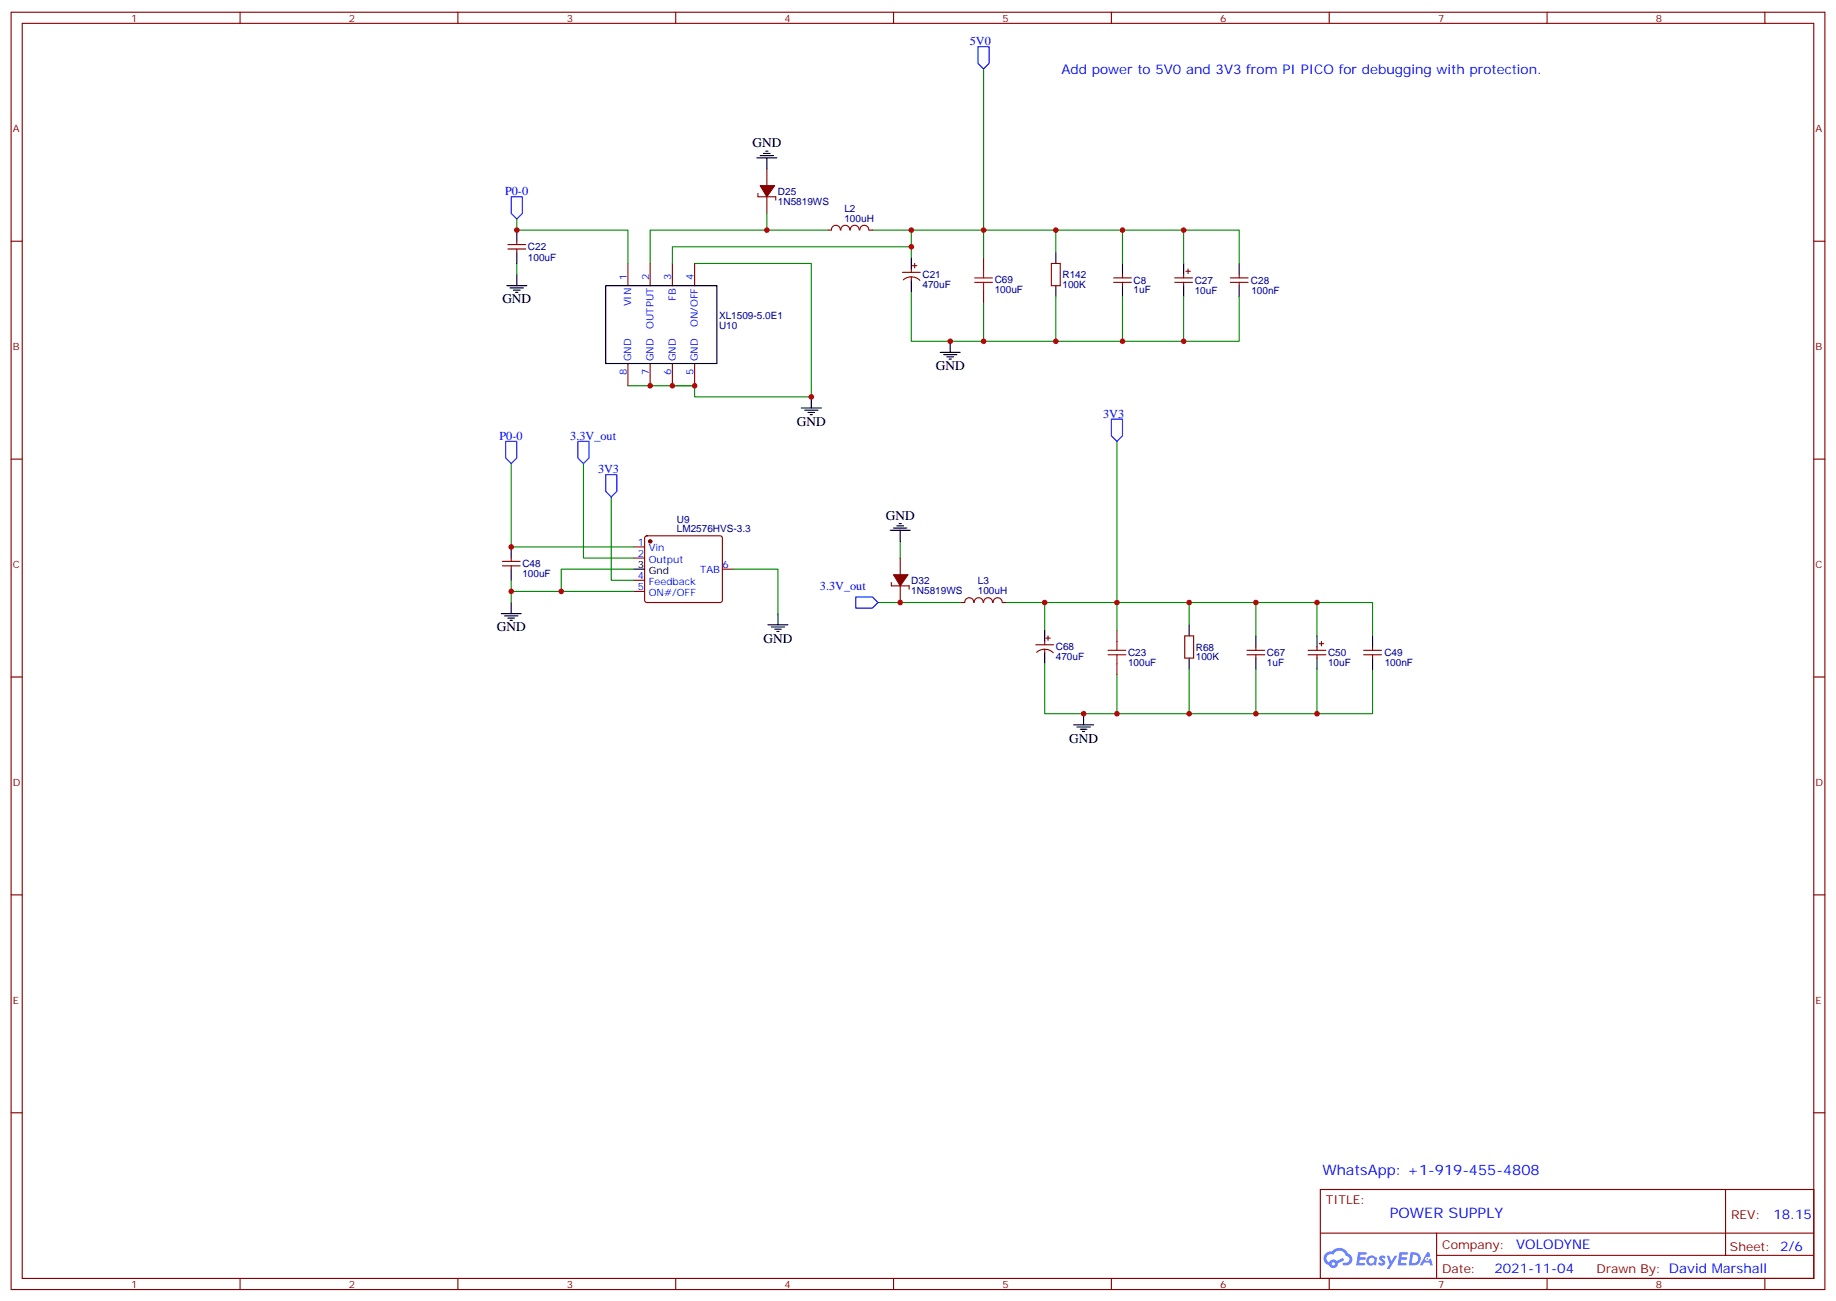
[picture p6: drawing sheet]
<svg xmlns="http://www.w3.org/2000/svg" width="583mm" height="413mm" viewBox="0 0 583 413" stroke-linecap="round" stroke-linejoin="round" font-family="sans-serif">
<g fill="none" stroke="#870000" stroke-width=".35">
<path d="M3.5 3.9h575.8v405.3h-575.8zM7.1 7.4h568.6v398.3h-568.6zM76.2 3.9v3.5M145.3 3.9v3.5M214.5 3.9v3.5M283.6 3.9v3.5M352.8 3.9v3.5M421.9 3.9v3.5M491.1 3.9v3.5M560.2 3.9v3.5M3.5 76.6h3.6M575.7 76.6h3.6"/>
<path d="M3.5 145.7h3.6M575.7 145.7h3.6M3.5 214.8h3.6M575.7 214.8h3.6M3.5 284h3.6M575.7 284h3.6M3.5 353.1h3.6M575.7 353.1h3.6M419.1 377.5h156.6v28.2h-156.6zM547.7 377.5v20.9M419.1 391.3h156.5M456 398.4h119.6"/>
<path d="M456 391.3v14.1M76.2 405.7v3.5M145.3 405.7v3.5M214.5 405.7v3.5M283.6 405.7v3.5M352.8 405.7v3.5M421.9 405.7v3.5M491.1 405.7v3.5M560.2 405.7v3.5"/>
</g>
<g fill="#5487ff">
<path d="M438.1 398.6a1.22 1.22 0 0 1 1.7 .3l-.4 .6a.47 .47 0 0 0-.3-.4 .47 .47 0 0 0-.5 .2l.1 .2a1.14 1.14 0 0 1 .8 1.8 1.14 1.14 0 0 1-1.9 0l-.2-.2 .5-.6 .7 .4a.29 .29 0 0 0 .3-.2 .29 .29 0 0 0-.2-.3 1.04 1.04 0 0 1-.6-1.8z"/>
<path d="M431.1 397.4h2.3l.4 .2-.2 .5h-1.8l-.1 .9h1.5l.3 .4-.3 .3h-1.6l-.2 1.1 1.7 .1 .2 .3-.2 .3-2.6 .1z"/>
<path d="M444.2 397.4l2.7 .2-.1 .5h-1.8l-.2 .9h1.6l.3 .4-.4 .3h-1.6l-.1 1.1 1.7 .1 .2 .3-.2 .3-2.7 .1z"/>
<path d="M453 397.4h.7l.3 1.3-.6 .3a.69 .69 0 0 0-1 .3 .69 .69 0 0 0 .4 .9 .69 .69 0 0 0 .9-.6l.5-.3 .6 2.2h-.8l-.3-.8h-1.7l-.5 .8h-.8z"/>
<path d="M440.2 398.5h.8l.6 1.8 1.1-1.8h.9l-2.6 4.2h-.8l.9-1.6z"/>
<path d="M447.8 397.4l-.6 4.2h1.3a2.11 2.11 0 0 0 2.5-2.2 2.11 2.11 0 0 0-2.5-2zM448.5 398.1a1.43 1.43 0 0 1 1.6 1.6 1.43 1.43 0 0 1-2 1.1z"/>
<path d="M434.1 399a1.54 1.54 0 0 0-.1 2.2 1.54 1.54 0 0 0 2.1 .1l.7 .3 .3-2.3-.6-.3a1.49 1.49 0 0 0-2.4 0zM434.3 400a.95 .95 0 0 1 1.9 0 .95 .95 0 0 1-1.9 0z"/>
<path d="M420.8 397.8a2.18 2.18 0 0 0 1.1 3.7 1.44 1.44 0 0 0 1.6 .9 1.44 1.44 0 0 0 1.2-1.5l2-1-.5-.7-1.9 1a1.47 1.47 0 0 0-2.4 .4 1.39 1.39 0 0 1-.7-1.9 1.39 1.39 0 0 1 2-.5 2.12 2.12 0 0 1 2.2-1.3 2.12 2.12 0 0 1 1.9 1.7 1.14 1.14 0 0 1 1 1.4 1.14 1.14 0 0 1-1.6 .7 .43 .43 0 0 0-.5 .4 .43 .43 0 0 0 .4 .5 1.98 1.98 0 0 0 2.5-1.3 1.98 1.98 0 0 0-1.2-2.5 3.1 3.1 0 0 0-5.3-.7l-.9 .1zM422.7 401.1a.55 .55 0 0 1 1.1 0 .55 .55 0 0 1-1.1 0z"/>
<circle cx="453" cy="399.5" r=".26"/>
</g>
<path d="M310.4 14.8h3.6v5.3l-1.8 1.8-1.8-1.8zM162.3 62.4h3.5v5.3l-1.8 1.8-1.7-1.8zM352.8 133h3.5v5.3l-1.8 1.8-1.7-1.8zM160.5 140.1h3.5v5.2l-1.7 1.8-1.8-1.8zM183.4 140.1h3.6v5.2l-1.8 1.8-1.8-1.8zM192.3 150.6h3.5v5.3l-1.8 1.8-1.7-1.8zM271.6 189.4h5.3l1.8 1.8-1.8 1.8h-5.3z" fill="none" stroke="#00f" stroke-width=".35"/>
<g fill="none" stroke="#000" stroke-width=".35">
<path d="M240.2 50.1h6.4M241.3 49.4h4.2M242.4 48.7h2.1M243.1 48h.7M243.4 50.1v3.5M164 73v3.6M160.9 90.7h6.3M161.9 91.4h4.3M163 92.1h2.1M163.7 92.8h.7M164 80.1v3.5M164 87.1v3.6"/>
<path d="M192.3 90.7h35.2v24.7h-35.2zM289.3 81.8v3.6M289.3 88.9v3.5M335.1 80.1v3.5M335.1 90.7v3.5M356.3 83.6v3.5M356.3 90.7v3.5M375.7 83.6v3.5M375.7 90.7v3.5M393.3 83.6v3.5M393.3 90.7v3.5M298.4 111.8h6.4"/>
<path d="M299.5 112.5h4.2M300.6 113.2h2.1M301.3 113.9h.7M301.6 108.3v3.5M254.4 129.5h6.3M255.4 130.2h4.2M256.5 130.9h2.1M257.2 131.6h.7M257.5 125.9v3.6M162.3 173.6v3.5M282.6 168.3h6.3M283.6 167.6h4.3"/>
<path d="M284.7 166.9h2.1M285.4 166.2h.7M285.8 168.3v3.5M159.1 194.7h6.4M160.2 195.4h4.2M161.2 196.1h2.1M161.9 196.9h.7M162.3 180.6v3.6M162.3 191.2v3.5M201.1 180.6h3.5M243.8 198.3h6.3M244.8 199h4.3"/>
<path d="M245.9 199.7h2.1M246.9 194.7v3.6M377.5 198.3v3.5M246.6 200.4h.7M331.6 200v3.6M331.6 207.1v3.5M377.5 208.8v3.6M398.6 201.8v3.5M398.6 208.8v3.6M418 201.8v3.5M418 208.8v3.6M435.7 201.8v3.5"/>
<path d="M435.7 208.8v3.6M340.8 230h6.3M341.8 230.7h4.3M342.9 231.4h2.1M343.6 232.1h.7M344 226.5v3.5"/>
</g>
<g fill="none" stroke="#008700" stroke-width=".35">
<path d="M312.2 21.9v51.1h-35.3M164 69.5v3.5h35.3v10.6M243.4 67.7v5.3M262.8 73h-56.4v10.6M289.3 78.3h-75.9v5.3M289.3 73v8.8M335.1 73h21.2v10.6M356.3 73h19.4v10.6M375.7 73h17.6v10.6M164 83.6v3.5M220.5 83.6h37v42.3h-37v-3.5h-21.2M289.3 92.4v15.9h22.9"/>
<path d="M335.1 80.1v-7.1h-22.9v8.8M335.1 94.2v14.1h-22.9v-12.3M356.3 94.2v14.1h-21.2M375.7 94.2v14.1h-19.4M393.3 94.2v14.1h-17.6M213.4 122.4h7.1M162.3 147.1v26.5h38.8M185.2 147.1v30h15.9M194 157.7v26.5h7.1M354.5 140.1v51.1h-35.2M285.8 171.8v5.3M162.3 184.2v7"/>
<path d="M162.3 187.7h38.8M201.1 180.6h-22.9v7.1M232.8 180.6h14.1v14.1M278.7 191.2h26.5M331.6 191.2v8.8M377.5 191.2h21.1v10.6M377.5 198.3v-7.1h-23v8.8M398.6 191.2h19.4v10.6M418 191.2h17.7v10.6M331.6 210.6v15.9h45.9v-14.1M354.5 214.1v12.4M398.6 212.4v14.1h-21.1"/>
<path d="M418 212.4v14.1h-19.4M435.7 212.4v14.1h-17.7"/>
</g>
<g fill="none" stroke="#870000" stroke-width=".35">
<path d="M243.4 53.6v5.3M161.2 79h5.7M161.2 77.6h5.7M164 76.6v1M164 79v1.1M240.6 61.4v1h5.6v1.1M243.4 62.4v5.3M262.8 73h1.1M263.9 73a1.41 1.41 0 0 1 1.4-1.5 1.41 1.41 0 0 1 1.4 1.5M266.9 73a1.41 1.41 0 0 1 1.4-1.5 1.41 1.41 0 0 1 1.4 1.5M269.9 73a1.41 1.41 0 0 1 1.4-1.5 1.41 1.41 0 0 1 1.4 1.5M272.9 73a1.41 1.41 0 0 1 1.4-1.5 1.41 1.41 0 0 1 1.5 1.5"/>
<path d="M275.9 73h1M199.3 83.6v7.1M206.4 83.6v7.1M213.4 83.6v7.1M220.5 83.6v7.1M286.5 86.4h5.6M286.7 88.8a3.8 3.8 0 0 1 5.3 .2M289.3 85.4v1M289.3 87.8v1.1M289.6 84.3h1.4M290.3 83.6v1.4M312.2 81.8v3.6"/>
<path d="M312.2 92.4v3.6M333.7 83.6h2.8v7.1h-2.8zM353.5 89.6h5.6M353.5 88.2h5.6M356.3 87.1v1.1M356.3 89.6v1.1M372.9 89.6h5.6M372.9 88.2h5.6M375.7 87.1v1.1M375.7 89.6v1.1M376.4 86.1h1.4M377.1 85.4v1.4"/>
<path d="M390.5 89.6h5.7M390.5 88.2h5.7M393.3 87.1v1.1M393.3 89.6v1.1M199.3 115.4v7M206.4 115.4v7M213.4 115.4v7M220.5 115.4v7M159.5 179.6h5.6M159.5 178.2h5.6M162.3 177.1v1.1M162.3 179.6v1"/>
<path d="M201.1 173.6h3.5M201.1 177.1h3.5M204.8 170.2l.5-.2h23.3l.5 .2 .2 .5v19.8l-.2 .5-.5 .2h-23.3l-.5-.2-.2-.5v-19.8zM285.8 177.1v5.3M201.1 184.2h3.5M201.1 187.7h3.5M229.3 180.6h3.5M282.9 184.9v1h5.7v1.1M285.8 185.9v5.3M309.1 191.2a1.41 1.41 0 0 0-1.4-1.5 1.41 1.41 0 0 0-1.4 1.5h-1.1M309.2 191.2a1.41 1.41 0 0 1 1.5-1.5 1.41 1.41 0 0 1 1.4 1.5M312.2 191.2a1.41 1.41 0 0 1 1.4-1.5 1.41 1.41 0 0 1 1.4 1.5"/>
<path d="M315.3 191.2a1.41 1.41 0 0 1 1.4-1.5 1.41 1.41 0 0 1 1.4 1.5M318.2 191.2h1.1M328.8 204.6h5.6M329.1 207a3.8 3.8 0 0 1 5.2 .2M331.6 203.6v1M331.6 206v1.1M332 202.5h1.4M332.7 201.8v1.4M354.5 200v3.6M354.5 210.6v3.5M376.1 201.8h2.8v7h-2.8zM395.8 206.4h5.7"/>
<path d="M395.8 207.8h5.7M398.6 205.3v1.1M398.6 207.8v1M415.2 206.4h5.7M415.2 207.8h5.7M418 205.3v1.1M418 207.8v1M418.7 204.3h1.5M419.5 203.6v1.4M432.9 206.4h5.6M432.9 207.8h5.6M435.7 205.3v1.1"/>
<path d="M435.7 207.8v1"/>
</g>
<g fill="#870000" stroke="#870000" stroke-width=".35">
<path d="M241.3 58.9h4.6l-2.5 3.5z"/>
<path d="M283.6 182.4h4.6l-2.4 3.5z"/>
<circle cx="206.4" cy="171.8" r=".53"/>
</g>
<path d="M309.4 89.6h5.6M309.4 88.2h5.6M312.2 85.4v2.8M312.2 89.6v2.8M351.7 207.8h5.7M351.7 206.4h5.7M354.5 203.6v2.8M354.5 207.8v2.8" fill="none" stroke="#a10000" stroke-width=".35"/>
<g fill="#c00">
<circle cx="335.1" cy="108.3" r=".88"/>
<circle cx="356.3" cy="108.3" r=".88"/>
<circle cx="356.3" cy="73" r=".88"/>
<circle cx="375.7" cy="108.3" r=".88"/>
<circle cx="375.7" cy="73" r=".88"/>
<circle cx="312.2" cy="73" r=".88"/>
<circle cx="335.1" cy="73" r=".88"/>
<circle cx="289.3" cy="73" r=".88"/>
<circle cx="162.3" cy="173.6" r=".88"/>
<circle cx="162.3" cy="187.7" r=".88"/>
<circle cx="178.2" cy="187.7" r=".88"/>
<circle cx="331.6" cy="191.2" r=".88"/>
<circle cx="377.5" cy="191.2" r=".88"/>
<circle cx="354.5" cy="191.2" r=".88"/>
<circle cx="418" cy="191.2" r=".88"/>
<circle cx="418" cy="226.5" r=".88"/>
<circle cx="398.6" cy="191.2" r=".88"/>
<circle cx="398.6" cy="226.5" r=".88"/>
<circle cx="377.5" cy="226.5" r=".88"/>
<circle cx="285.8" cy="191.2" r=".88"/>
<circle cx="312.2" cy="108.3" r=".88"/>
<circle cx="301.6" cy="108.3" r=".88"/>
<circle cx="344" cy="226.5" r=".88"/>
<circle cx="354.5" cy="226.5" r=".88"/>
<circle cx="220.5" cy="122.4" r=".88"/>
<circle cx="206.4" cy="122.4" r=".88"/>
<circle cx="213.4" cy="122.4" r=".88"/>
<circle cx="257.5" cy="125.9" r=".88"/>
<circle cx="289.3" cy="78.3" r=".88"/>
<circle cx="243.4" cy="73" r=".88"/>
<circle cx="164" cy="73" r=".88"/>
</g>
<g font-size="4.6" fill="#00f">
<text x="419.8" y="372.9">WhatsApp: +1-919-455-4808</text>
<text x="441.2" y="386.5">POWER SUPPLY</text>
</g>
<g font-size="4.2" fill="#00f">
<text x="336.9" y="23.6">Add power to 5V0 and 3V3 from PI PICO for debugging with protection.</text>
<text x="562.9" y="386.7">18.15</text>
<text x="481.3" y="396.3">VOLODYNE</text>
<text x="474.4" y="404.1">2021-11-04</text>
</g>
<g font-size="4.2">
<text x="238.8" y="46.8">GND</text>
<text x="159.5" y="96.3">GND</text>
<text x="297" y="117.5">GND</text>
<text x="252.9" y="135.1">GND</text>
<text x="281.2" y="165">GND</text>
<text x="157.7" y="200.4">GND</text>
<text x="242.4" y="203.9">GND</text>
<text x="339.4" y="235.7">GND</text>
</g>
<g font-size="3.9" fill="#00f">
<text x="307.8" y="14.3">5V0</text>
<text x="160.3" y="61.9">P0-0</text>
<text x="350.2" y="132.5">3V3</text>
<text x="158.5" y="139.6">P0-0</text>
<text x="181" y="139.6">3.3V_out</text>
<text x="189.8" y="150.2">3V3</text>
<text x="260.3" y="187.1">3.3V_out</text>
</g>
<g font-size="3.9" fill="#800">
<text x="420.9" y="382.1">TITLE:</text>
<text x="549.5" y="386.7">REV:</text>
<text x="457.8" y="396.3">Company:</text>
<text x="549.1" y="396.9">Sheet: 2/6</text>
<text x="457.8" y="403.9">Date:</text>
<text x="506.8" y="404">Drawn By: David Marshall</text>
</g>
<g font-size="3.2" fill="#800">
<text x="41.6" y="6.9">1</text>
<text x="110.8" y="6.9">2</text>
<text x="179.9" y="6.9">3</text>
<text x="249.1" y="6.9">4</text>
<text x="318.2" y="6.9">5</text>
<text x="387.3" y="6.9">6</text>
<text x="456.5" y="6.9">7</text>
<text x="525.6" y="6.9">8</text>
<text x="4.1" y="42">A</text>
<text x="576.3" y="42">A</text>
<text x="4.1" y="111.1">B</text>
<text x="576.3" y="111.1">B</text>
<text x="4.1" y="180.3">C</text>
<text x="576.3" y="180.3">C</text>
<text x="4.1" y="249.4">D</text>
<text x="576.3" y="249.4">D</text>
<text x="4.1" y="318.6">E</text>
<text x="576.3" y="318.6">E</text>
<text x="41.6" y="408.7">1</text>
<text x="110.8" y="408.7">2</text>
<text x="179.9" y="408.7">3</text>
<text x="249.1" y="408.7">4</text>
<text x="318.2" y="408.7">5</text>
<text x="387.3" y="408.7">6</text>
<text x="456.5" y="408.7">7</text>
<text x="525.6" y="408.7">8</text>
</g>
<g font-size="3.2" fill="#000080">
<text x="246.9" y="65">1N5819WS</text>
<text x="246.9" y="61.8">D25</text>
<text x="268" y="70.4">100uH</text>
<text x="268" y="67.2">L2</text>
<text x="167.6" y="82.7">100uF</text>
<text x="167.6" y="79.4">C22</text>
<text x="292.8" y="88.2">C21</text>
<text x="315.7" y="90">C69</text>
<text x="337.3" y="88.3">R142</text>
<text x="292.8" y="91.4">470uF</text>
<text x="315.7" y="93.1">100uF</text>
<text x="337.3" y="91.3">100K</text>
<text x="359.8" y="93">1uF</text>
<text x="359.8" y="90.1">C8</text>
<text x="379.2" y="93.3">10uF</text>
<text x="379.2" y="90">C27</text>
<text x="397.1" y="90">C28</text>
<text x="397.2" y="93.3">100nF</text>
<text x="228.2" y="101.2">XL1509-5.0E1</text>
<text x="228.3" y="104.4">U10</text>
<text x="214.8" y="165.9">U9</text>
<text x="214.8" y="168.9">LM2576HVS-3.3</text>
<text x="165.8" y="180">C48</text>
<text x="165.8" y="183.2">100uF</text>
<text x="289.3" y="185.3">D32</text>
<text x="310.4" y="185.4">L3</text>
<text x="289.3" y="188.5">1N5819WS</text>
<text x="310.4" y="188.6">100uH</text>
<text x="335.1" y="209.6">470uF</text>
<text x="335.1" y="206.4">C68</text>
<text x="358.1" y="208.1">C23</text>
<text x="379.6" y="209.4">100K</text>
<text x="379.6" y="206.5">R68</text>
<text x="402.2" y="208.3">C67</text>
<text x="421.6" y="208.2">C50</text>
<text x="439.4" y="208.2">C49</text>
<text x="358.1" y="211.3">100uF</text>
<text x="402.2" y="211.2">1uF</text>
<text x="421.6" y="211.4">10uF</text>
<text x="439.5" y="211.4">100nF</text>
</g>
<g font-size="3.2" fill="#00f">
<text x="199" y="88.9" transform="rotate(-90 199 88.9)">1</text>
<text x="206" y="88.9" transform="rotate(-90 206 88.9)">2</text>
<text x="213.1" y="88.9" transform="rotate(-90 213.1 88.9)">3</text>
<text x="220.1" y="88.9" transform="rotate(-90 220.1 88.9)">4</text>
<text x="214.5" y="95.4" transform="rotate(-90 214.5 95.4)">FB</text>
<text x="200.4" y="97.2" transform="rotate(-90 200.4 97.2)">VIN</text>
<text x="207.4" y="104.3" transform="rotate(-90 207.4 104.3)">OUTPUT</text>
<text x="221.5" y="103.8" transform="rotate(-90 221.5 103.8)">ON/OFF</text>
<text x="199" y="119.1" transform="rotate(-90 199 119.1)">8</text>
<text x="200.4" y="114.7" transform="rotate(-90 200.4 114.7)">GND</text>
<text x="206" y="119.1" transform="rotate(-90 206 119.1)">7</text>
<text x="207.4" y="114.7" transform="rotate(-90 207.4 114.7)">GND</text>
<text x="213.1" y="119.1" transform="rotate(-90 213.1 119.1)">6</text>
<text x="214.5" y="114.7" transform="rotate(-90 214.5 114.7)">GND</text>
<text x="220.1" y="119.1" transform="rotate(-90 220.1 119.1)">5</text>
<text x="221.5" y="114.7" transform="rotate(-90 221.5 114.7)">GND</text>
<text x="202.4" y="173.2">1</text>
<text x="202.4" y="176.7">2</text>
<text x="205.9" y="175">Vin</text>
<text x="205.9" y="178.5">Output</text>
<text x="202.4" y="183.8">4</text>
<text x="205.9" y="185.6">Feedback</text>
<text x="222.3" y="181.7">TAB</text>
<text x="229.3" y="180.3">6</text>
<text x="202.4" y="187.3">5</text>
<text x="205.9" y="189.1">ON#/OFF</text>
</g>
<g font-size="3.2">
<text x="202.4" y="180.3">3</text>
<text x="205.9" y="182">Gnd</text>
</g>
</svg>
